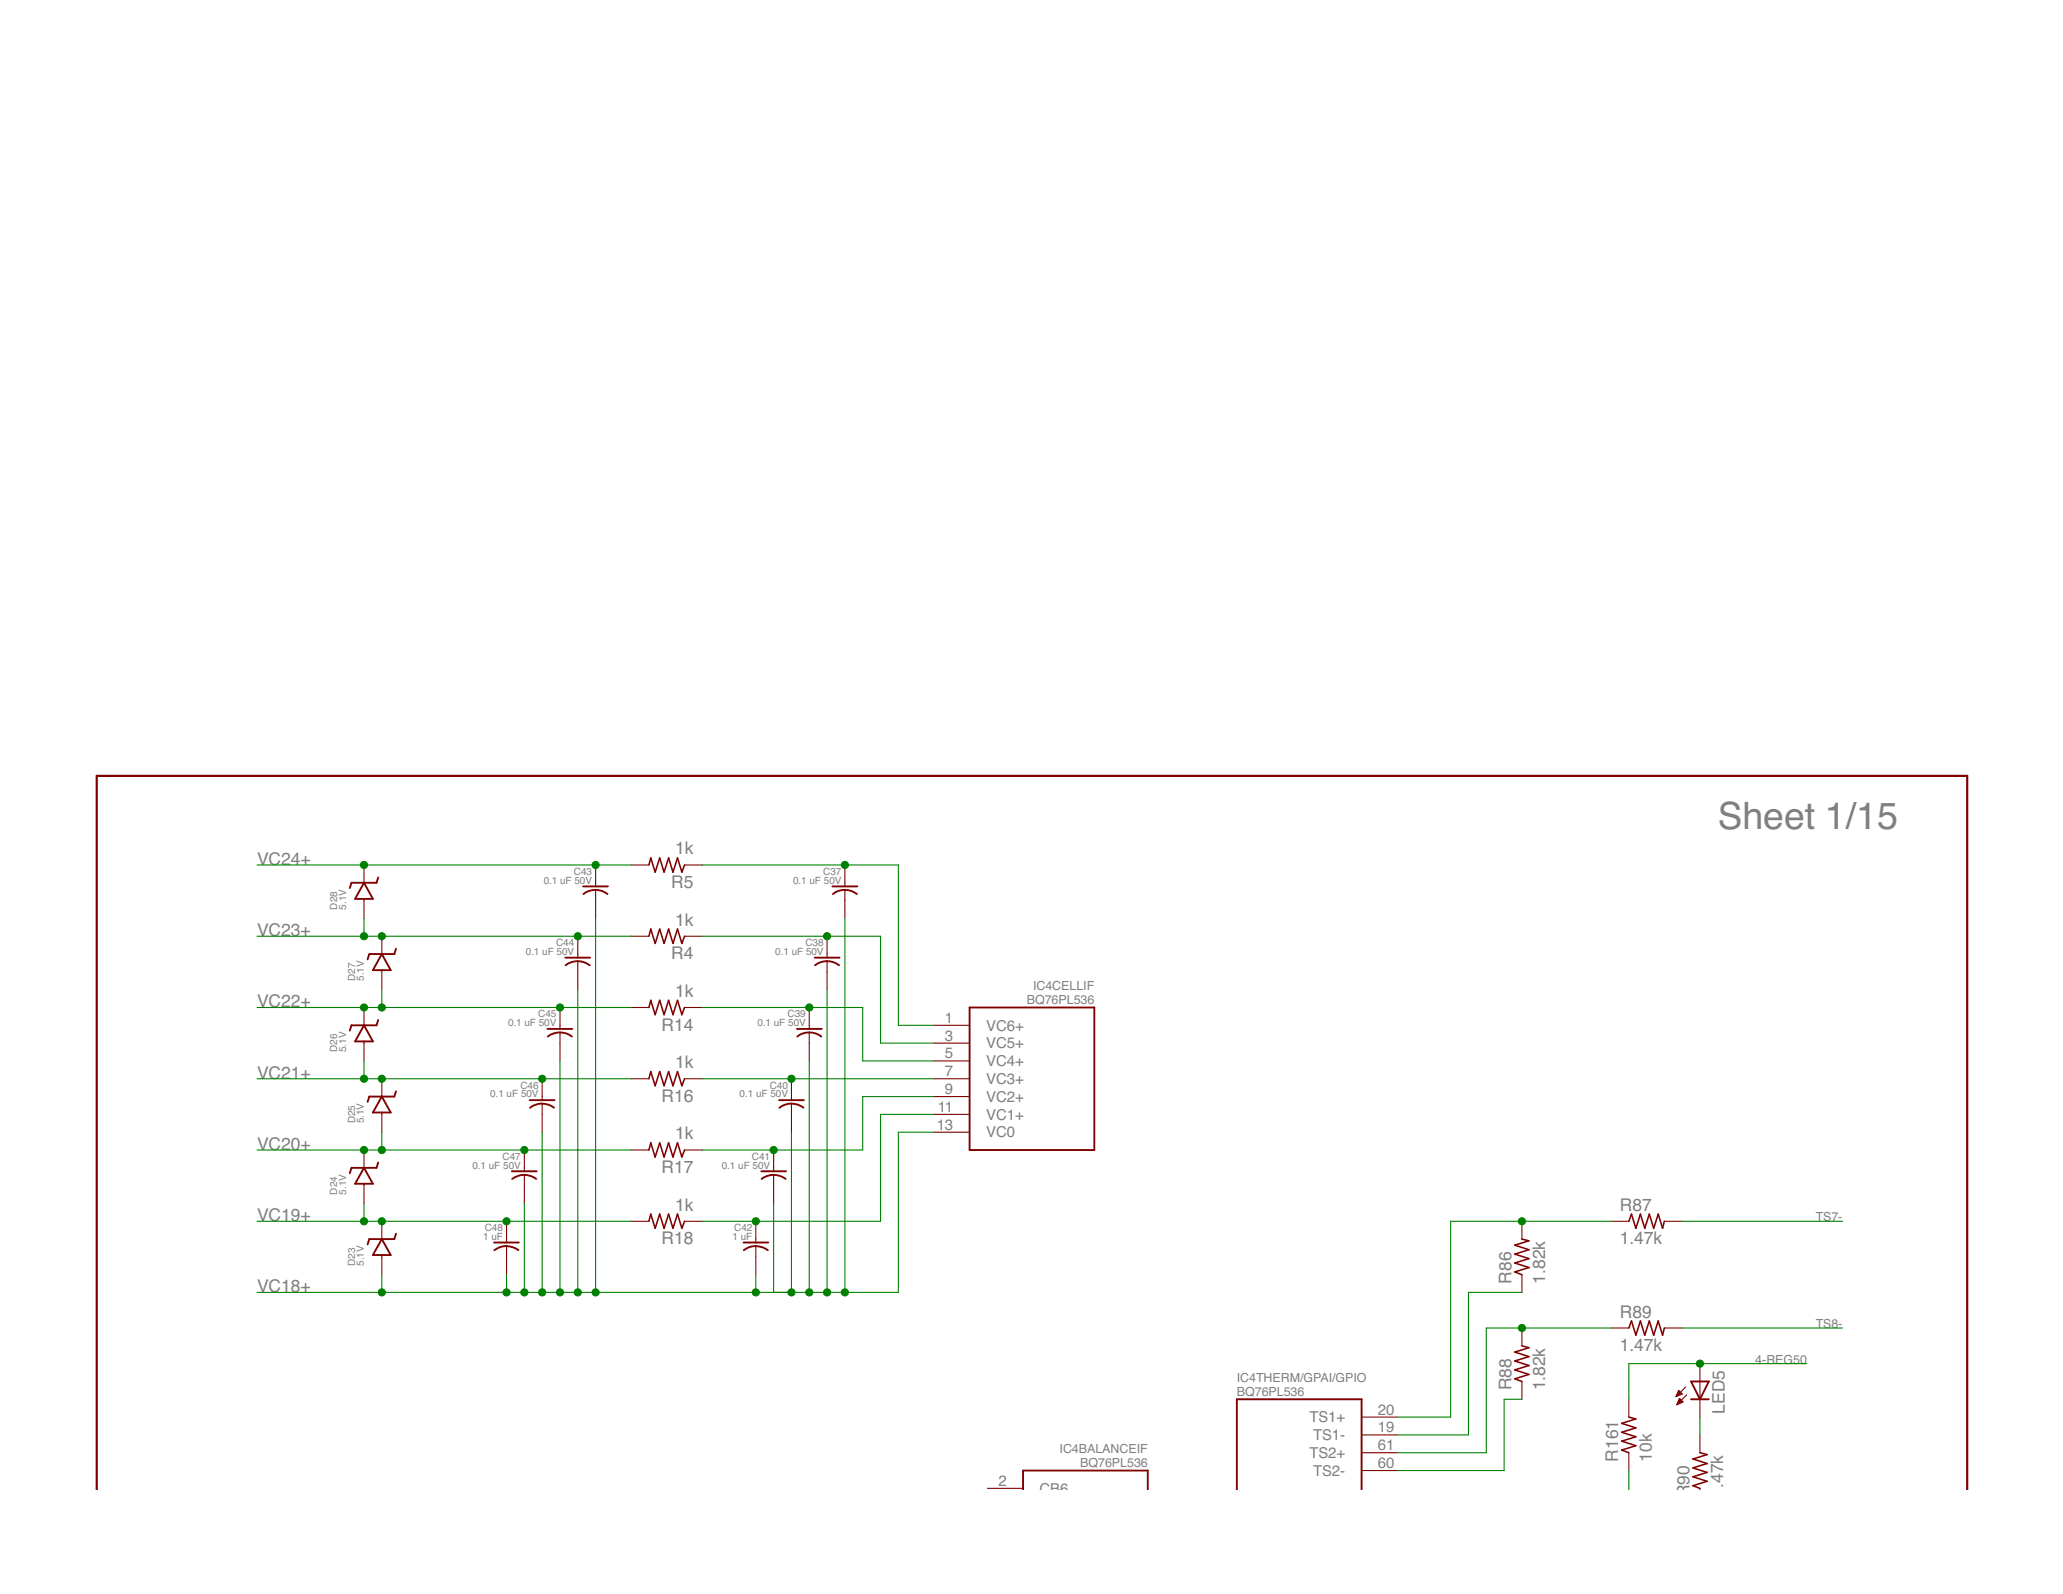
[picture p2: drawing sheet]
<svg xmlns="http://www.w3.org/2000/svg" width="279mm" height="216mm" viewBox="0 0 279 216" stroke-linecap="round" stroke-linejoin="round" font-family="sans-serif">
<g fill="#800000" stroke="#800000" stroke-width=".15">
<path d="M133.7 201.6h4.9z"/>
<path d="M126.5 138.9h4.8z"/>
<path d="M126.5 141.3h4.8z"/>
<path d="M126.5 143.7h4.8z"/>
<path d="M126.5 146.1h4.8z"/>
<path d="M126.5 148.5h4.8z"/>
<path d="M126.5 150.9h4.8z"/>
<path d="M126.5 153.4h4.8z"/>
<path d="M184.4 191.9h4.8z"/>
<path d="M184.4 194.4h4.8z"/>
<path d="M184.4 199.2h4.8z"/>
<path d="M184.4 196.8h4.8z"/>
<path d="M114.4 120.5v1.5z"/>
<path d="M114.4 117.2v2.4z"/>
<path d="M114.4 122v2.4z"/>
<path d="M114.4 119.6v.5z"/>
<path d="M112 130.2v1.4z"/>
<path d="M112 126.8v2.4z"/>
<path d="M112 131.6v2.4z"/>
<path d="M112 129.2v.5z"/>
<path d="M109.6 139.8v1.5z"/>
<path d="M109.6 136.5v2.4z"/>
<path d="M109.6 141.3v2.4z"/>
<path d="M109.6 138.9v.5z"/>
<path d="M107.2 149.5v1.4z"/>
<path d="M107.2 146.1v2.4z"/>
<path d="M107.2 150.9v2.5z"/>
<path d="M107.2 148.5v.5z"/>
<path d="M104.8 159.1v1.5z"/>
<path d="M104.8 155.8v2.4z"/>
<path d="M104.8 160.6v2.4z"/>
<path d="M104.8 158.2v.4z"/>
<path d="M102.4 168.8v1.4z"/>
<path d="M102.4 165.4v2.4z"/>
<path d="M102.4 170.2v2.5z"/>
<path d="M102.4 167.8v.5z"/>
<path d="M80.7 120.5v1.5z"/>
<path d="M80.7 117.2v2.4z"/>
<path d="M80.7 122v2.4z"/>
<path d="M80.7 119.6v.5z"/>
<path d="M78.3 130.2v1.4z"/>
<path d="M78.3 126.8v2.4z"/>
<path d="M78.3 131.6v2.4z"/>
<path d="M78.3 129.2v.5z"/>
<path d="M75.8 139.8v1.5z"/>
<path d="M75.8 136.5v2.4z"/>
<path d="M75.8 141.3v2.4z"/>
<path d="M75.8 138.9v.5z"/>
<path d="M73.4 149.5v1.4z"/>
<path d="M73.4 146.1v2.4z"/>
<path d="M73.4 150.9v2.5z"/>
<path d="M73.4 148.5v.5z"/>
<path d="M71 159.1v1.5z"/>
<path d="M71 155.8v2.4z"/>
<path d="M71 160.6v2.4z"/>
<path d="M71 158.2v.4z"/>
<path d="M68.6 168.8v1.4z"/>
<path d="M68.6 165.4v2.4z"/>
<path d="M68.6 170.2v2.5z"/>
<path d="M68.6 167.8v.5z"/>
<path d="M206.1 165.4v2.4z"/>
<path d="M206.1 172.7v2.3z"/>
<path d="M225.4 165.4h2.4z"/>
<path d="M218.2 165.4h2.4z"/>
<path d="M206.1 179.9v2.4z"/>
<path d="M206.1 187.1v2.4z"/>
<path d="M225.4 179.9h2.4z"/>
<path d="M218.2 179.9h2.4z"/>
<path d="M230.2 189.5v2.4z"/>
<path d="M230.2 184.7v2.4z"/>
<path d="M230.2 187.1v2.4z"/>
<path d="M228.3 187.9l-1.3 1.3z"/>
<path d="M228.4 188.9l-1.3 1.4z"/>
<path d="M227.4 188.3l-.4 .9z"/>
<path d="M227.4 188.3l.4 .5z"/>
<path d="M227 189.2l.8-.4z"/>
<path d="M227.1 189h.2z"/>
<path d="M227.1 188.9h.5z"/>
<path d="M227.1 188.8h.7z"/>
<path d="M227.2 188.7h.5z"/>
<path d="M227.2 188.6h.4z"/>
<path d="M227.3 188.5h.2z"/>
<path d="M227.5 189.4l-.4 .9z"/>
<path d="M227.5 189.4l.4 .5z"/>
<path d="M227.1 190.3l.8-.4z"/>
<path d="M227.1 190.2h.2z"/>
<path d="M227.2 190h.4z"/>
<path d="M227.2 189.9h.7z"/>
<path d="M227.3 189.8h.6z"/>
<path d="M227.3 189.7h.5z"/>
<path d="M227.4 189.6h.2z"/>
<path d="M227.4 189.5h.1z"/>
<path d="M230.2 194.4v2.4z"/>
<path d="M230.2 201.6v.1z"/>
<path d="M220.6 189.5v2.4z"/>
<path d="M220.6 196.8v2.4z"/>
<path d="M85.5 117.2h2.4z"/>
<path d="M92.7 117.2h2.4z"/>
<path d="M85.5 126.8h2.4z"/>
<path d="M92.7 126.8h2.4z"/>
<path d="M85.5 136.5h2.4z"/>
<path d="M92.7 136.5h2.4z"/>
<path d="M85.5 146.1h2.4z"/>
<path d="M92.7 146.1h2.4z"/>
<path d="M85.5 155.8h2.4z"/>
<path d="M92.7 155.8h2.4z"/>
<path d="M85.5 165.4h2.4z"/>
<path d="M92.7 165.4h2.4z"/>
<path d="M51.7 170.2v2.5z"/>
<path d="M51.7 165.4v2.4z"/>
<path d="M51.7 170v.2z"/>
<path d="M49.3 160.6v2.4z"/>
<path d="M49.3 155.8v2.4z"/>
<path d="M49.3 160.3v.3z"/>
<path d="M51.7 150.9v2.5z"/>
<path d="M51.7 146.1v2.4z"/>
<path d="M51.7 150.7v.2z"/>
<path d="M49.3 141.3v2.4z"/>
<path d="M49.3 136.5v2.4z"/>
<path d="M49.3 141.1v.2z"/>
<path d="M51.7 131.6v2.4z"/>
<path d="M51.7 126.8v2.4z"/>
<path d="M51.7 131.4v.2z"/>
<path d="M49.3 122v2.4z"/>
<path d="M49.3 117.2v2.4z"/>
<path d="M49.3 121.8v.2z"/>
</g>
<g fill="#800000" stroke="#800000" stroke-width=".25">
<path d="M138.6 199.2h16.8z"/>
<path d="M155.4 199.2v2.5z"/>
<path d="M138.6 199.2v2.5z"/>
<path d="M131.3 136.5h16.9z"/>
<path d="M148.2 136.5v19.3z"/>
<path d="M131.3 155.8h16.9z"/>
<path d="M131.3 136.5v19.3z"/>
<path d="M167.5 189.5h16.9z"/>
<path d="M167.5 189.5v12.2z"/>
<path d="M184.4 189.5v12.2z"/>
<path d="M114.4 120.1h1.7z"/>
<path d="M112.7 120.1h1.7z"/>
<path d="M112 129.7h1.7z"/>
<path d="M110.3 129.7h1.7z"/>
<path d="M109.6 139.4h1.7z"/>
<path d="M107.9 139.4h1.7z"/>
<path d="M107.2 149h1.7z"/>
<path d="M105.5 149h1.7z"/>
<path d="M104.8 158.6h1.7z"/>
<path d="M103.1 158.6h1.7z"/>
<path d="M102.4 168.3h1.7z"/>
<path d="M100.7 168.3h1.7z"/>
<path d="M80.7 120.1h1.6z"/>
<path d="M79 120.1h1.7z"/>
<path d="M78.3 129.7h1.6z"/>
<path d="M76.6 129.7h1.7z"/>
<path d="M75.8 139.4h1.7z"/>
<path d="M74.1 139.4h1.7z"/>
<path d="M73.4 149h1.7z"/>
<path d="M71.7 149h1.7z"/>
<path d="M71 158.6h1.7z"/>
<path d="M69.3 158.6h1.7z"/>
<path d="M68.6 168.3h1.7z"/>
<path d="M66.9 168.3h1.7z"/>
<path d="M231.4 187.1l-1.2 2.4z"/>
<path d="M229 187.1l1.2 2.4z"/>
<path d="M230.2 189.5h1.2z"/>
<path d="M229 189.5h1.2z"/>
<path d="M230.2 187.1h1.2z"/>
<path d="M229 187.1h1.2z"/>
<path d="M50.5 170h1.2z"/>
<path d="M51.7 170h1.2z"/>
<path d="M51.7 167.8l1.2 2.2z"/>
<path d="M51.7 167.8l-1.2 2.2z"/>
<path d="M50 167.8l-.2 .8z"/>
<path d="M50 167.8h1.7z"/>
<path d="M51.7 167.8h1.7z"/>
<path d="M53.6 167.1l-.2 .7z"/>
<path d="M48.1 160.3h1.2z"/>
<path d="M49.3 160.3h1.2z"/>
<path d="M49.3 158.2l1.2 2.1z"/>
<path d="M49.3 158.2l-1.2 2.1z"/>
<path d="M47.6 158.2l-.2 .7z"/>
<path d="M47.6 158.2h1.7z"/>
<path d="M49.3 158.2h1.7z"/>
<path d="M51.2 157.5l-.2 .7z"/>
<path d="M50.5 150.7h1.2z"/>
<path d="M51.7 150.7h1.2z"/>
<path d="M51.7 148.5l1.2 2.2z"/>
<path d="M51.7 148.5l-1.2 2.2z"/>
<path d="M50 148.5l-.2 .7z"/>
<path d="M50 148.5h1.7z"/>
<path d="M51.7 148.5h1.7z"/>
<path d="M53.6 147.8l-.2 .7z"/>
<path d="M48.1 141.1h1.2z"/>
<path d="M49.3 141.1h1.2z"/>
<path d="M49.3 138.9l1.2 2.2z"/>
<path d="M49.3 138.9l-1.2 2.2z"/>
<path d="M47.6 138.9l-.2 .7z"/>
<path d="M47.6 138.9h1.7z"/>
<path d="M49.3 138.9h1.7z"/>
<path d="M51.2 138.2l-.2 .7z"/>
<path d="M50.5 131.4h1.2z"/>
<path d="M51.7 131.4h1.2z"/>
<path d="M51.7 129.2l1.2 2.2z"/>
<path d="M51.7 129.2l-1.2 2.2z"/>
<path d="M50 129.2l-.2 .7z"/>
<path d="M50 129.2h1.7z"/>
<path d="M51.7 129.2h1.7z"/>
<path d="M53.6 128.5l-.2 .7z"/>
<path d="M48.1 121.8h1.2z"/>
<path d="M49.3 121.8h1.2z"/>
<path d="M49.3 119.6l1.2 2.2z"/>
<path d="M49.3 119.6l-1.2 2.2z"/>
<path d="M47.6 119.6l-.2 .7z"/>
<path d="M47.6 119.6h1.7z"/>
<path d="M49.3 119.6h1.7z"/>
<path d="M51.2 118.9l-.2 .7z"/>
</g>
<g fill="none" stroke="#800000" stroke-width=".25">
<path d="M76.6 130.7a2.61 2.61 0 0 1 3.3 0M79 121.1a2.61 2.61 0 0 1 3.3 0M110.4 130.7a2.61 2.61 0 0 1 3.2 0M112.8 121.1a2.61 2.61 0 0 1 3.3 0M69.4 159.7a2.69 2.69 0 0 1 3.2 0M74.2 140.4a2.61 2.61 0 0 1 3.2 0M75 150a2.65 2.65 0 0 0-3.2 .1M103.1 159.7a2.69 2.69 0 0 1 3.3 0M108 140.4a2.61 2.61 0 0 1 3.2 0M108.8 150a2.65 2.65 0 0 0-3.2 .1M68.6 168.8a2.72 2.72 0 0 0-1.6 .5M68.6 168.8a2.77 2.77 0 0 1 1.6 .5"/>
<path d="M102.4 168.8a2.6 2.6 0 0 0-1.7 .5M102.4 168.8a2.76 2.76 0 0 1 1.6 .5"/>
</g>
<g fill="#800000" stroke="#800000" stroke-width=".21">
<path d="M205.1 172.3l1 .4z"/>
<path d="M205.1 172.3l2-.6z"/>
<path d="M205.1 171.1l2 .6z"/>
<path d="M205.1 171.1l2-.6z"/>
<path d="M205.1 169.9l2 .6z"/>
<path d="M205.1 169.9l2-.6z"/>
<path d="M205.1 168.7l2 .6z"/>
<path d="M205.1 168.7l2-.6z"/>
<path d="M206.1 167.8l1 .3z"/>
<path d="M221 164.4l-.4 1z"/>
<path d="M221 164.4l.6 2z"/>
<path d="M222.2 164.4l-.6 2z"/>
<path d="M222.2 164.4l.6 2z"/>
<path d="M223.4 164.4l-.6 2z"/>
<path d="M223.4 164.4l.6 2z"/>
<path d="M224.6 164.4l-.6 2z"/>
<path d="M224.6 164.4l.6 2z"/>
<path d="M225.4 165.4l-.2 1z"/>
<path d="M205.1 186.8l1 .3z"/>
<path d="M205.1 186.8l2-.6z"/>
<path d="M205.1 185.5l2 .7z"/>
<path d="M205.1 185.5l2-.5z"/>
<path d="M205.1 184.3l2 .7z"/>
<path d="M205.1 184.3l2-.6z"/>
<path d="M205.1 183.1l2 .6z"/>
<path d="M205.1 183.1l2-.6z"/>
<path d="M206.1 182.3l1 .2z"/>
<path d="M221 178.9l-.4 1z"/>
<path d="M221 178.9l.6 1.9z"/>
<path d="M222.2 178.9l-.6 1.9z"/>
<path d="M222.2 178.9l.6 1.9z"/>
<path d="M223.4 178.9l-.6 1.9z"/>
<path d="M223.4 178.9l.6 1.9z"/>
<path d="M224.6 178.9l-.6 1.9z"/>
<path d="M224.6 178.9l.6 1.9z"/>
<path d="M225.4 179.9l-.2 .9z"/>
<path d="M229.3 201.2l.9 .4z"/>
<path d="M229.3 201.2l1.9-.6z"/>
<path d="M229.3 200l1.9 .6z"/>
<path d="M229.3 200l1.9-.6z"/>
<path d="M229.3 198.8l1.9 .6z"/>
<path d="M229.3 198.8l1.9-.6z"/>
<path d="M229.3 197.6l1.9 .6z"/>
<path d="M229.3 197.6l1.9-.6z"/>
<path d="M230.2 196.8l1 .2z"/>
<path d="M219.6 196.4l1 .4z"/>
<path d="M219.6 196.4l2-.6z"/>
<path d="M219.6 195.2l2 .6z"/>
<path d="M219.6 195.2l2-.6z"/>
<path d="M219.6 194l2 .6z"/>
<path d="M219.6 194l2-.6z"/>
<path d="M219.6 192.8l2 .6z"/>
<path d="M219.6 192.8l2-.6z"/>
<path d="M220.6 191.9l1 .3z"/>
<path d="M92.7 117.2l-.3 .9z"/>
<path d="M91.8 116.2l.6 1.9z"/>
<path d="M91.8 116.2l-.7 1.9z"/>
<path d="M90.6 116.2l.5 1.9z"/>
<path d="M90.6 116.2l-.7 1.9z"/>
<path d="M89.3 116.2l.6 1.9z"/>
<path d="M89.3 116.2l-.6 1.9z"/>
<path d="M88.1 116.2l.6 1.9z"/>
<path d="M88.1 116.2l-.2 1z"/>
<path d="M92.7 126.8l-.3 1z"/>
<path d="M91.8 125.8l.6 2z"/>
<path d="M91.8 125.8l-.7 2z"/>
<path d="M90.6 125.8l.5 2z"/>
<path d="M90.6 125.8l-.7 2z"/>
<path d="M89.3 125.8l.6 2z"/>
<path d="M89.3 125.8l-.6 2z"/>
<path d="M88.1 125.8l.6 2z"/>
<path d="M88.1 125.8l-.2 1z"/>
<path d="M92.7 136.5l-.3 .9z"/>
<path d="M91.8 135.5l.6 1.9z"/>
<path d="M91.8 135.5l-.7 1.9z"/>
<path d="M90.6 135.5l.5 1.9z"/>
<path d="M90.6 135.5l-.7 1.9z"/>
<path d="M89.3 135.5l.6 1.9z"/>
<path d="M89.3 135.5l-.6 1.9z"/>
<path d="M88.1 135.5l.6 1.9z"/>
<path d="M88.1 135.5l-.2 1z"/>
<path d="M92.7 146.1l-.3 1z"/>
<path d="M91.8 145.1l.6 2z"/>
<path d="M91.8 145.1l-.7 2z"/>
<path d="M90.6 145.1l.5 2z"/>
<path d="M90.6 145.1l-.7 2z"/>
<path d="M89.3 145.1l.6 2z"/>
<path d="M89.3 145.1l-.6 2z"/>
<path d="M88.1 145.1l.6 2z"/>
<path d="M88.1 145.1l-.2 1z"/>
<path d="M92.7 155.8l-.3 .9z"/>
<path d="M91.8 154.8l.6 1.9z"/>
<path d="M91.8 154.8l-.7 1.9z"/>
<path d="M90.6 154.8l.5 1.9z"/>
<path d="M90.6 154.8l-.7 1.9z"/>
<path d="M89.3 154.8l.6 1.9z"/>
<path d="M89.3 154.8l-.6 1.9z"/>
<path d="M88.1 154.8l.6 1.9z"/>
<path d="M88.1 154.8l-.2 1z"/>
<path d="M92.7 165.4l-.3 1z"/>
<path d="M91.8 164.4l.6 2z"/>
<path d="M91.8 164.4l-.7 2z"/>
<path d="M90.6 164.4l.5 2z"/>
<path d="M90.6 164.4l-.7 2z"/>
<path d="M89.3 164.4l.6 2z"/>
<path d="M89.3 164.4l-.6 2z"/>
<path d="M88.1 164.4l.6 2z"/>
<path d="M88.1 164.4l-.2 1z"/>
</g>
<g fill="#800000" stroke="#800000" stroke-width=".3">
<path d="M13.1 105.1v96.6z"/>
<path d="M266.4 105.1v96.6z"/>
<path d="M13.1 105.1h253.3z"/>
</g>
<g fill="#008000" stroke="#008000" stroke-width=".15">
<path d="M121.7 138.9h4.8z"/>
<path d="M121.7 117.2v21.7z"/>
<path d="M114.4 117.2h7.3z"/>
<path d="M95.1 117.2h19.3z"/>
<path d="M119.3 141.3h7.2z"/>
<path d="M119.3 126.8v14.5z"/>
<path d="M112 126.8h7.3z"/>
<path d="M95.1 126.8h16.9z"/>
<path d="M119.3 150.9h7.2z"/>
<path d="M119.3 150.9v14.5z"/>
<path d="M102.4 165.4h16.9z"/>
<path d="M95.1 165.4h7.3z"/>
<path d="M34.8 117.2h14.5z"/>
<path d="M80.7 117.2h4.8z"/>
<path d="M49.3 117.2h31.4z"/>
<path d="M49.3 124.4v2.4z"/>
<path d="M34.8 126.8h14.5z"/>
<path d="M78.3 126.8h7.2z"/>
<path d="M51.7 126.8h26.6z"/>
<path d="M49.3 126.8h2.4z"/>
<path d="M49.3 143.7v2.4z"/>
<path d="M34.8 146.1h14.5z"/>
<path d="M73.4 146.1h12.1z"/>
<path d="M51.7 146.1h21.7z"/>
<path d="M49.3 146.1h2.4z"/>
<path d="M49.3 163v2.4z"/>
<path d="M34.8 165.4h14.5z"/>
<path d="M68.6 165.4h16.9z"/>
<path d="M51.7 165.4h16.9z"/>
<path d="M49.3 165.4h2.4z"/>
<path d="M51.7 172.7v2.3z"/>
<path d="M34.8 175h16.9z"/>
<path d="M78.3 175h2.4z"/>
<path d="M75.8 175h2.5z"/>
<path d="M73.4 175h2.4z"/>
<path d="M71 175h2.4z"/>
<path d="M68.6 175h2.4z"/>
<path d="M51.7 175h16.9z"/>
<path d="M80.7 124.4v50.6z"/>
<path d="M78.3 134v41z"/>
<path d="M75.8 143.7v31.3z"/>
<path d="M73.4 153.4v21.6z"/>
<path d="M71 163v12z"/>
<path d="M68.6 172.7v2.3z"/>
<path d="M121.7 153.4h4.8z"/>
<path d="M121.7 153.4v21.6z"/>
<path d="M114.4 175h7.3z"/>
<path d="M112 175h2.4z"/>
<path d="M109.6 175h2.4z"/>
<path d="M107.2 175h2.4z"/>
<path d="M102.4 175h4.8z"/>
<path d="M114.4 124.4v50.6z"/>
<path d="M112 134v41z"/>
<path d="M109.6 143.7v31.3z"/>
<path d="M107.2 153.4v21.6z"/>
<path d="M104.8 163v12z"/>
<path d="M104.8 175h2.4z"/>
<path d="M102.4 172.7v2.3z"/>
<path d="M80.7 175h21.7z"/>
<path d="M230.2 184.7h14.5z"/>
<path d="M220.6 184.7h9.6z"/>
<path d="M220.6 184.7v4.8z"/>
<path d="M189.2 194.4h9.7z"/>
<path d="M198.9 175v19.4z"/>
<path d="M198.9 175h7.2z"/>
<path d="M189.2 191.9h7.3z"/>
<path d="M196.5 165.4v26.5z"/>
<path d="M196.5 165.4h9.6z"/>
<path d="M206.1 165.4h12.1z"/>
<path d="M189.2 196.8h12.1z"/>
<path d="M201.3 179.9v16.9z"/>
<path d="M201.3 179.9h4.8z"/>
<path d="M206.1 179.9h12.1z"/>
<path d="M189.2 199.2h14.5z"/>
<path d="M203.7 189.5v9.7z"/>
<path d="M203.7 189.5h2.4z"/>
<path d="M230.2 191.9v2.5z"/>
<path d="M220.6 199.2v2.5z"/>
<path d="M227.8 165.4h21.7z"/>
<path d="M227.8 179.9h21.7z"/>
<path d="M34.8 136.5h14.5z"/>
<path d="M75.8 136.5h9.7z"/>
<path d="M51.7 136.5h24.1z"/>
<path d="M49.3 136.5h2.4z"/>
<path d="M51.7 134v2.5z"/>
<path d="M34.8 155.8h14.5z"/>
<path d="M71 155.8h14.5z"/>
<path d="M51.7 155.8h19.3z"/>
<path d="M49.3 155.8h2.4z"/>
<path d="M51.7 153.4v2.4z"/>
<path d="M116.8 143.7h9.7z"/>
<path d="M116.8 136.5v7.2z"/>
<path d="M109.6 136.5h7.2z"/>
<path d="M95.1 136.5h14.5z"/>
<path d="M116.8 148.5h9.7z"/>
<path d="M116.8 148.5v7.3z"/>
<path d="M104.8 155.8h12z"/>
<path d="M95.1 155.8h9.7z"/>
<path d="M107.2 146.1h19.3z"/>
<path d="M95.1 146.1h12.1z"/>
</g>
<g fill="#008000" stroke="#008000" stroke-width=".14">
<circle cx="114.4" cy="117.2" r=".49"/>
<circle cx="112" cy="126.8" r=".49"/>
<circle cx="102.4" cy="165.4" r=".49"/>
<circle cx="49.3" cy="117.2" r=".49"/>
<circle cx="80.7" cy="117.2" r=".49"/>
<circle cx="51.7" cy="126.8" r=".49"/>
<circle cx="49.3" cy="126.8" r=".49"/>
<circle cx="78.3" cy="126.8" r=".49"/>
<circle cx="51.7" cy="146.1" r=".49"/>
<circle cx="49.3" cy="146.1" r=".49"/>
<circle cx="73.4" cy="146.1" r=".49"/>
<circle cx="51.7" cy="165.4" r=".49"/>
<circle cx="49.3" cy="165.4" r=".49"/>
<circle cx="68.6" cy="165.4" r=".49"/>
<circle cx="51.7" cy="175" r=".49"/>
<circle cx="80.7" cy="175" r=".49"/>
<circle cx="78.3" cy="175" r=".49"/>
<circle cx="75.8" cy="175" r=".49"/>
<circle cx="73.4" cy="175" r=".49"/>
<circle cx="71" cy="175" r=".49"/>
<circle cx="68.6" cy="175" r=".49"/>
<circle cx="114.4" cy="175" r=".49"/>
<circle cx="112" cy="175" r=".49"/>
<circle cx="109.6" cy="175" r=".49"/>
<circle cx="107.2" cy="175" r=".49"/>
<circle cx="102.4" cy="175" r=".49"/>
<circle cx="230.2" cy="184.7" r=".49"/>
<circle cx="206.1" cy="165.4" r=".49"/>
<circle cx="206.1" cy="179.9" r=".49"/>
<circle cx="49.3" cy="136.5" r=".49"/>
<circle cx="75.8" cy="136.5" r=".49"/>
<circle cx="51.7" cy="136.5" r=".49"/>
<circle cx="49.3" cy="155.8" r=".49"/>
<circle cx="71" cy="155.8" r=".49"/>
<circle cx="51.7" cy="155.8" r=".49"/>
<circle cx="109.6" cy="136.5" r=".49"/>
<circle cx="104.8" cy="155.8" r=".49"/>
<circle cx="107.2" cy="146.1" r=".49"/>
</g>
<text font-size="5.1" fill="#808080" x="232.7" y="112.3">Sheet 1/15</text>
<g font-size="2.4" fill="#808080">
<text x="34.8" y="117.2">VC24+</text>
<text x="91.4" y="115.7">1k</text>
<text x="90.9" y="120.3">R5</text>
<text x="91.4" y="125.4">1k</text>
<text x="34.8" y="126.8">VC23+</text>
<text x="90.9" y="129.9">R4</text>
<text x="34.8" y="136.5">VC22+</text>
<text x="91.4" y="135">1k</text>
<text x="89.6" y="139.6">R14</text>
<text x="34.8" y="146.1">VC21+</text>
<text x="89.6" y="149.2">R16</text>
<text x="91.4" y="144.7">1k</text>
<text x="34.8" y="155.8">VC20+</text>
<text x="91.4" y="154.3">1k</text>
<text x="89.6" y="158.9">R17</text>
<text x="34.8" y="165.4">VC19+</text>
<text x="91.4" y="164">1k</text>
<text x="219.4" y="164">R87</text>
<text x="89.6" y="168.5">R18</text>
<text x="204.7" y="173.9" transform="rotate(-90 204.7 173.9)">R86</text>
<text x="209.2" y="173.9" transform="rotate(-90 209.2 173.9)">1.82k</text>
<text x="219.4" y="168.5">1.47k</text>
<text x="34.8" y="175.1">VC18+</text>
<text x="219.4" y="178.5">R89</text>
<text x="219.4" y="183">1.47k</text>
<text x="204.7" y="188.3" transform="rotate(-90 204.7 188.3)">R88</text>
<text x="209.2" y="188.3" transform="rotate(-90 209.2 188.3)">1.82k</text>
<text x="233.6" y="191.5" transform="rotate(-90 233.6 191.5)">LED5</text>
<text x="219.2" y="198" transform="rotate(-90 219.2 198)">R161</text>
<text x="223.7" y="198" transform="rotate(-90 223.7 198)">10k</text>
<text x="228.8" y="202.8" transform="rotate(-90 228.8 202.8)">R90</text>
<text x="233.4" y="202.8" transform="rotate(-90 233.4 202.8)">1.47k</text>
</g>
<g font-size="2" fill="#808080">
<text x="128" y="138.5">1</text>
<text x="128" y="140.9">3</text>
<text x="128" y="143.4">5</text>
<text x="133.5" y="139.6">VC6+</text>
<text x="133.5" y="142">VC5+</text>
<text x="128" y="145.8">7</text>
<text x="128" y="148.2">9</text>
<text x="133.5" y="144.4">VC4+</text>
<text x="133.5" y="146.8">VC3+</text>
<text x="133.5" y="149.2">VC2+</text>
<text x="126.9" y="153">13</text>
<text x="127" y="150.6">11</text>
<text x="133.5" y="151.7">VC1+</text>
<text x="133.5" y="154.1">VC0</text>
<text x="186.6" y="191.6">20</text>
<text x="177.4" y="192.7">TS1+</text>
<text x="177.4" y="197.5">TS2+</text>
<text x="177.8" y="195.1">TS1-</text>
<text x="186.6" y="194">19</text>
<text x="186.6" y="196.4">61</text>
<text x="135.2" y="201.3">2</text>
<text x="140.8" y="202.3">CB6</text>
<text x="177.8" y="199.9">TS2-</text>
<text x="186.6" y="198.8">60</text>
</g>
<g font-size="1.7" fill="#808080">
<text x="139.1" y="136">BQ76PL536</text>
<text x="139.9" y="134">IC4CELLIF</text>
<text x="245.9" y="165.4">TS7-</text>
<text x="245.9" y="179.9">TS8-</text>
<text x="237.7" y="184.7">4-REG50</text>
<text x="167.5" y="189.1">BQ76PL536</text>
<text x="167.5" y="187.1">IC4THERM/GPAI/GPIO</text>
<text x="143.5" y="196.8">IC4BALANCEIF</text>
<text x="146.3" y="198.7">BQ76PL536</text>
</g>
<g font-size="1.4" fill="#808080">
<text x="73.6" y="119.7">0.1 uF 50V</text>
<text x="77.7" y="118.5">C43</text>
<text x="107.4" y="119.7">0.1 uF 50V</text>
<text x="111.5" y="118.5">C37</text>
<text x="45.7" y="123.2" transform="rotate(-90 45.7 123.2)">D28</text>
<text x="46.9" y="123.2" transform="rotate(-90 46.9 123.2)">5.1V</text>
<text x="71.2" y="129.3">0.1 uF 50V</text>
<text x="75.3" y="128.1">C44</text>
<text x="105" y="129.3">0.1 uF 50V</text>
<text x="109.1" y="128.1">C38</text>
<text x="48.1" y="132.8" transform="rotate(-90 48.1 132.8)">D27</text>
<text x="49.3" y="132.8" transform="rotate(-90 49.3 132.8)">5.1V</text>
<text x="72.9" y="137.8">C45</text>
<text x="106.7" y="137.8">C39</text>
<text x="45.7" y="142.5" transform="rotate(-90 45.7 142.5)">D26</text>
<text x="46.9" y="142.5" transform="rotate(-90 46.9 142.5)">5.1V</text>
<text x="68.8" y="139">0.1 uF 50V</text>
<text x="102.6" y="139">0.1 uF 50V</text>
<text x="66.4" y="148.6">0.1 uF 50V</text>
<text x="70.5" y="147.4">C46</text>
<text x="100.2" y="148.6">0.1 uF 50V</text>
<text x="104.3" y="147.4">C40</text>
<text x="48.1" y="152.1" transform="rotate(-90 48.1 152.1)">D25</text>
<text x="49.3" y="152.1" transform="rotate(-90 49.3 152.1)">5.1V</text>
<text x="45.7" y="161.8" transform="rotate(-90 45.7 161.8)">D24</text>
<text x="46.9" y="161.8" transform="rotate(-90 46.9 161.8)">5.1V</text>
<text x="64" y="158.3">0.1 uF 50V</text>
<text x="68.1" y="157.1">C47</text>
<text x="97.8" y="158.3">0.1 uF 50V</text>
<text x="101.8" y="157.1">C41</text>
<text x="65.4" y="167.9">1 uF</text>
<text x="65.7" y="166.7">C48</text>
<text x="99.2" y="167.9">1 uF</text>
<text x="99.4" y="166.7">C42</text>
<text x="48.1" y="171.4" transform="rotate(-90 48.1 171.4)">D23</text>
<text x="49.3" y="171.4" transform="rotate(-90 49.3 171.4)">5.1V</text>
</g>
</svg>
